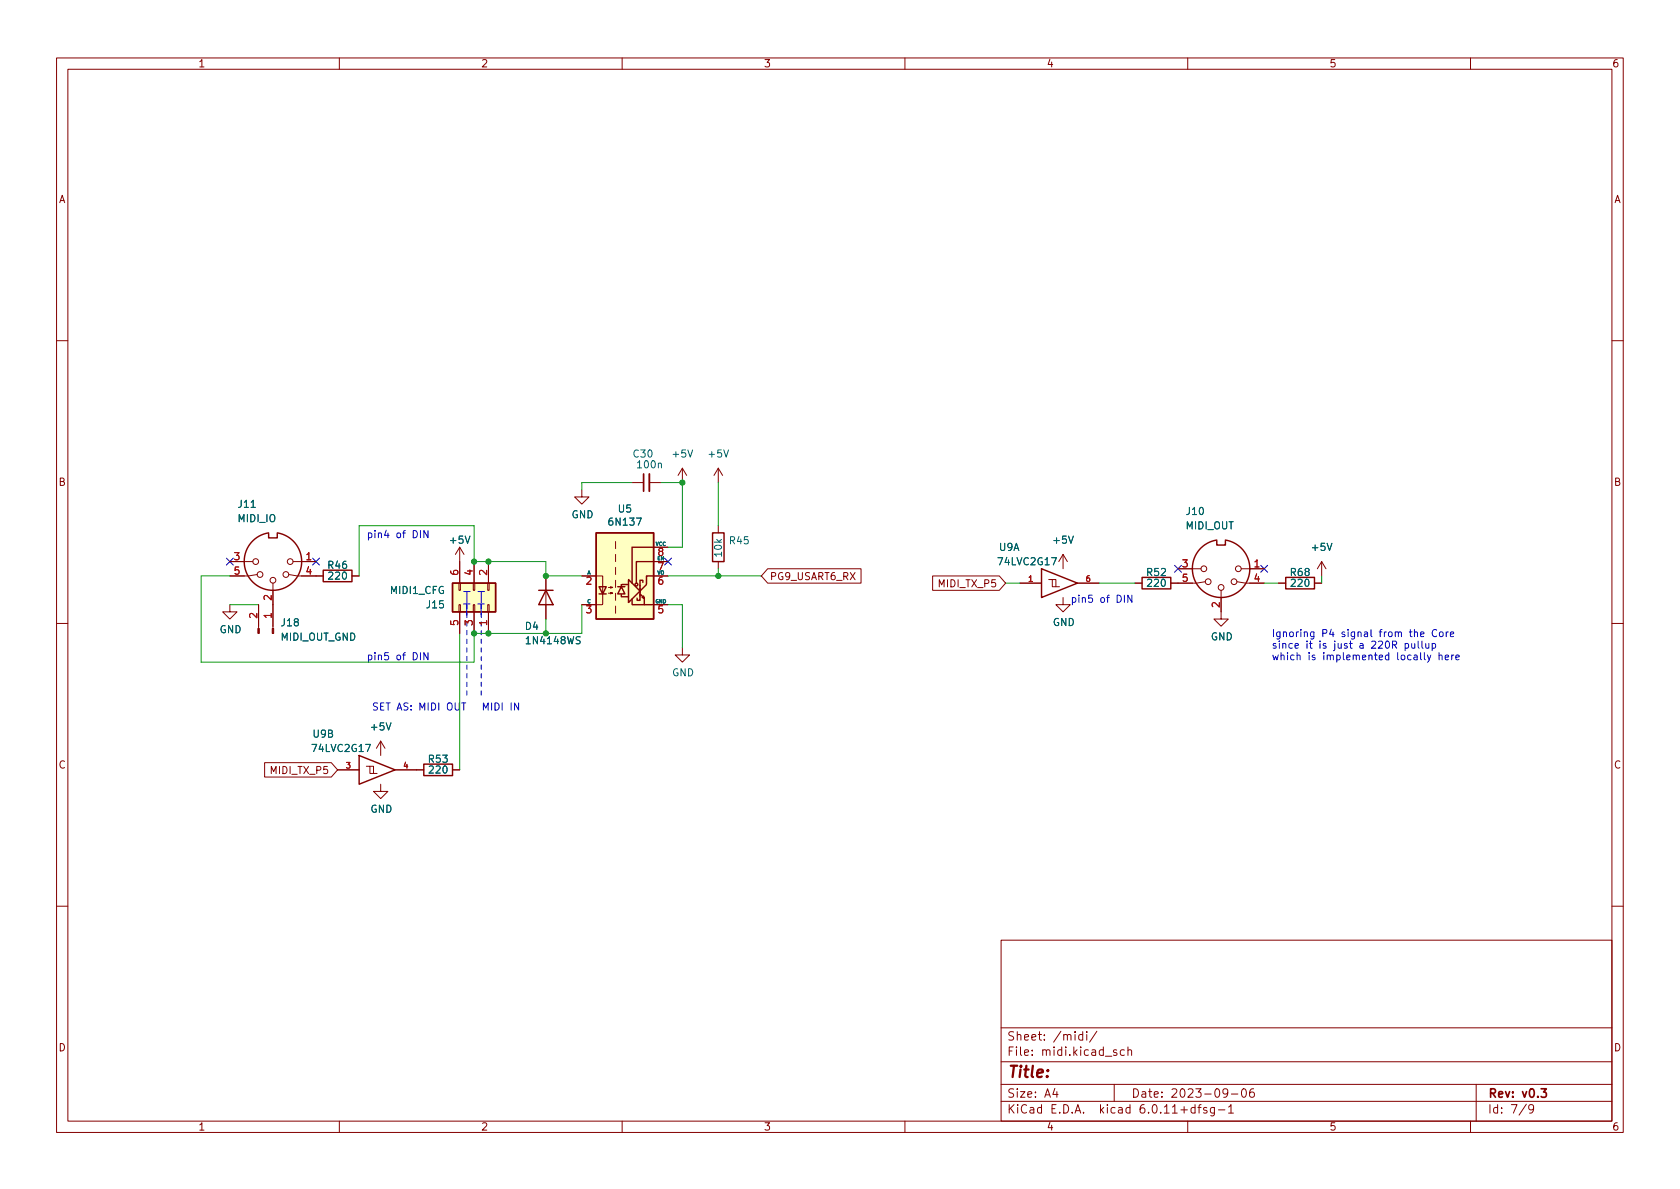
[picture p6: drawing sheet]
<svg xmlns="http://www.w3.org/2000/svg" width="297mm" height="210mm" viewBox="0 0 297 210" stroke-linecap="round" stroke-linejoin="round" font-family="sans-serif">
<g fill="none" stroke="#840000" stroke-width=".18">
<path d="M10 10.2h277v190.1h-277zM12 12.2h273v186.1h-273zM60 10.2v2M110 10.2v2M160 10.2v2M210 10.2v2M260 10.2v2M10 60.2h2M285 60.2h2M40.6 99.3h4.1M51.8 99.3h4.1M81.3 96.8l-.8 1.2"/>
<path d="M81.3 96.8v6.3M81.3 96.8l.7 1.2M83.8 99.3v3.8M86.4 99.3v3.8M102.9 86.6v1.3h1.2l-1.2 1.2-1.3-1.2h1.3M108.8 95.8v1.2M108.8 98v1.3M111.8 85.3h2M114.8 85.3h2M115.6 99.3h2.5M115.6 96.8h2.5M120.6 82.8l-.7 1.3"/>
<path d="M120.6 82.8v2.5M120.6 82.8l.8 1.3M127 82.8v2.5M127 93v1.2M127 99.3v1.3M127 82.8l-.8 1.3M127 82.8l.8 1.3M188 98l-.8 1.3M188 98v2.6M188 98l.7 1.3M233.7 99.3l-.8 1.3M233.7 99.3v2.5"/>
<path d="M233.7 99.3l.7 1.3M10 110.2h2M40.6 106.9v1.3h1.3l-1.3 1.3-1.2-1.3h1.2M45.5 101.6l-1.6 .2h-3.3M45.7 106.9v4.2M48.3 103.1v8M51.1 101.6l1.5 .2h4.5M62.2 101.8h1.3M81.2 103.1h.2v1.3h-.2zM81.3 108.2v3.8M83.7 103.1h.2v1.3h-.2zM83.8 108.2v3.8"/>
<path d="M86.2 103.1h.3v1.3h-.3zM86.4 108.2v3.8M96.5 101.8v7.7M102.9 101.8h3.7v5.1h-3.7M107.6 104.9h.7l-.4 .1v-.2l.4 .1M107.6 103.9h.7l-.4 .1v-.2l.4 .1M108.8 100.3v1.3M108.8 102.6v1.3M108.8 104.9v1.3M108.8 107.2v1.3M115.6 101.8h2.5M115.6 106.9h2.5"/>
<path d="M120.6 114.5v1.3h1.3l-1.3 1.3-1.2-1.3h1.2M135.7 100.6h16.5v2.5h-16.5l-1.1-1.3zM164.9 101.8h11.8l1.1 1.3-1.1 1.3h-11.8zM180.3 103.1h3.8M185.4 102.5h.7v1.3h1.2M186.1 102.5h.6v1.3M188 105.7v1.2h1.2l-1.2 1.3-1.3-1.3h1.3M190.5 103.1h3.8M200.7 103.1h1.2M208.3 100.6h4M213.1 102.9l-1.5 .2h-4.6M215.9 104.4v5.1h1.3l-1.3 1.2-1.3-1.2h1.3"/>
<path d="M218.7 102.9l1.5 .2h3.3M219.5 100.6h4M226.1 103.1h1.2M232.4 103.1h1.3M285 110.2h2M46.8 134.9h11.8l1.1 1.2-1.1 1.3h-11.8zM59.7 136.1h3.8M64.8 135.5h.6v1.3h1.3M65.4 135.5h.6v1.3M67.3 138.7v1.2h1.3l-1.3 1.3-1.3-1.3h1.3M67.3 131.1l-.8 1.2M67.3 131.1v2.5"/>
<path d="M67.3 131.1l.8 1.2M69.8 136.1h5.1M80 136.1h1.3M10 160.2h2M177 166.3h108v32h-108zM285 160.2h2M60 198.3v2M110 198.3v2M160 198.3v2M177 194.8h108M177 191.8h108M177 187.8h108"/>
<path d="M177 181.8h108M182.5 186.5v.1M182.5 185.7v.1M184.6 183.8v.1M184.6 183v.1M192.1 182.4v.2M192.1 182.9v1M193.9 182.4l-1.3 1.9M197 191.8v3M198.8 185.7l-.4-.1-.3 .3v.4l.1 .3h.6M199.4 185.8l.2-.2 .4 .1 .1 .9M199.4 185.1v1.5"/>
<path d="M210 198.3v2M215.4 196.3h1.2M217.2 195.8l.4-.5v1.5M217.2 196.8h.9M217.7 193.5h1.2M219.7 192.6l.2-.1a.81 .81 0 0 1 .5 .7 .81 .81 0 0 1-.3 .8h-.1a.81 .81 0 0 1-.6-.6 .81 .81 0 0 1 .3-.8zM221.6 192.5a.59 .59 0 0 0-.7 .7v.5l.2 .3h.4l.2-.1 .1-.5-.2-.2-.4-.1-.3 .3M260 198.3v2M261 191.8v6.5M271.2 196l-.3 .3h-.3l-.3-.3 .1-.6 .5-.1 .2 .2a.99 .99 0 0 1-.4 1.3h-.3"/>
<circle cx="45.2" cy="99.3" r=".51"/>
<circle cx="51.3" cy="99.3" r=".51"/>
<circle cx="46" cy="101.6" r=".51"/>
<circle cx="48.3" cy="102.6" r=".51"/>
<circle cx="50.5" cy="101.6" r=".51"/>
<circle cx="212.9" cy="100.6" r=".51"/>
<circle cx="213.6" cy="102.9" r=".51"/>
<circle cx="215.9" cy="103.9" r=".51"/>
<circle cx="218.2" cy="102.9" r=".51"/>
<circle cx="218.9" cy="100.6" r=".51"/>
</g>
<path d="M121.6 79.6l.4 1.2 .5-1.2M128 79.6l.4 1.2 .4-1.2M44.4 89.7h.7M82.2 94.8l.5 1.3 .4-1.3M112.5 91.6h.9l-.6 1.3M116.4 82l.2-.1 .3 .1v.7M185.9 98.6h.9l-.6 1.3M188.9 94.8l.5 1.3 .4-1.3M234.6 96.1l.5 1.2 .4-1.2M102.6 112.6h-.5l-.2 .1v.4l.6 .2 .1 .3-.3 .3-.4-.1M64.6 131.6h.9l-.5 1.3M68.3 127.8l.4 1.3 .4-1.3" fill="none" stroke="#006464" stroke-width=".18"/>
<g fill="none" stroke="#840000" stroke-width=".25">
<path d="M47.5 94.2a5.1 5.1 0 0 0-3.5 7.9 5.1 5.1 0 0 0 8.6 0 5.1 5.1 0 0 0-3.6-7.9M47.5 94.4v.7h1.5v-.7M105.4 94.2h10.2v15.3h-10.2zM115.6 96.8h-3.8v6.3M115.6 99.3h-3.1v3.8M126 94.2h2v5.1h-2zM215.1 95.5a5.1 5.1 0 0 0-4.3 5.1M215.1 95.6v.8h1.6v-.8M216.7 95.5a5.1 5.1 0 0 1 4.3 5.1M57.1 100.8h5.1v2.1h-5.1zM80 103.1h7.6v5.1h-7.6zM95.2 104.4h2.6"/>
<path d="M96.5 104.4l1.3 2.5h-2.6zM105.9 103.8h1.3l-.6 1.2zM105.9 105h1.3M109.2 103.8h1.3M109.9 105.2v.3h1.2M109.9 103.8l.6 1.2h-1.3zM111 103.4h-1.1v.4M111.1 102.5l2.1 2-2.1 2zM111.8 105.9v1h3.8M113.2 105.2v1h-.6v-.4M113.2 105l.7 .8-.1-.4-.3 .3 .4 .1v1.1M113.2 103.5v1.9"/>
<path d="M113.7 103v-.4h-.5v1M115.6 101.8h-1.3v1.6l-1 1M184.1 100.6l6.4 2.5-6.4 2.6zM201.9 102.1h5.1v2h-5.1zM210.8 100.6a5.1 5.1 0 0 0 5.1 5.1 5.1 5.1 0 0 0 5.1-5.1M227.3 102.1h5.1v2h-5.1zM63.5 133.6l6.3 2.5-6.3 2.6zM74.9 135.1h5.1v2.1h-5.1z"/>
<circle cx="112.5" cy="103.4" r=".25"/>
</g>
<g fill="#ffffc2" stroke="#ffffc2" stroke-width=".18">
<path d="M80 103.1h7.6v5.1h-7.6z"/>
<path d="M105.4 94.2h10.2v15.3h-10.2z"/>
</g>
<g fill="#840000" stroke="#840000" stroke-width=".18">
<path d="M45.6 111.1h.2v.9h-.2z"/>
<path d="M48.1 111.1h.3v.9h-.3z"/>
</g>
<path d="M116.4 99.5h.9l-.6 1.3M116.7 97.5l-.2-.2v-.2l.2-.1h.4l.1 .2-.1 .2-.5 .2-.1 .1v.4l.2 .1h.4l.1-.2v-.3l-.2-.2M103.7 107.1h.8l-.4 .5 .3 .1v.6l-.1 .1-.6-.1M103.8 102.2l.5-.2 .2 .4-.8 .9h.8M117.1 102l-.4 .1a.85 .85 0 0 0 0 1.2l.4-.1 .1-.4-.2-.3-.4 .1-.1 .2M117.1 107.1h-.6v.6l.2-.1 .4 .1 .1 .1-.1 .5-.1 .1-.5-.1" fill="none" stroke="#a90000" stroke-width=".18"/>
<path d="M114.8 83.8v3.1" fill="none" stroke="#840000" stroke-width=".33"/>
<path d="M113.8 83.8v3.1" fill="none" stroke="#840000" stroke-width=".3"/>
<g fill="none" stroke="#0000c2" stroke-width=".18">
<path d="M68.3 93.8l-.3 .9h.8M68.7 115.4h-.6l-.1 .6 .2-.1 .4 .1 .1 .1v.5l-.2 .1-.5-.1M193.1 105.2h-.6v.7l.1-.2 .5 .1 .1 .2-.1 .4-.2 .1-.4-.1M229 114.2l.6-.1-.1-.3h-.3l-.2 .2v.6h.5M229.3 116l.2-.2 .3 .1 .1 .8M232.3 111.7v1.1l-.2 .2h-.3M232.3 111.8l-.4-.1-.2 .3 .1 .5h.5M242.4 111.3v1.1l.2 .2M245.5 115.9l-.3-.1-.3 .3 .2 .5h.4M245.5 115.4v1.3M248.5 113.8h.3l.3 .2-.2 .6h-.4M248.5 113.8v1.3"/>
<path d="M253 115.8l-.4 1.2-.2 .1"/>
</g>
<path d="M82.5 106.9v16.5M85.1 106.9v16.5" fill="none" stroke="#0000c2" stroke-width=".18" stroke-dasharray=".8 .8"/>
<g fill="none" stroke="#009600" stroke-width=".18">
<path d="M111.8 85.3h-8.9v1.3M116.8 85.3h3.8v11.5h-2.5M127 85.3v7.7M40.6 101.8h-5v15.3h48.2v-5.1h19.1v-5.1M40.6 106.9h5.1M63.5 101.8v-8.8h20.3v6.3h12.7v2.5h6.4M81.3 112v24.1M96.5 109.5v2.5M118.1 106.9h2.5v7.6M118.1 101.8h16.5M127 100.6v1.2M177.8 103.1h2.5"/>
<path d="M194.3 103.1h6.4M223.5 103.1h2.6M233.7 101.8v1.3"/>
</g>
<path d="M40 98.7l1.2 1.2M41.2 98.7l-1.2 1.2M55.3 98.7l1.2 1.2M56.5 98.7l-1.2 1.2M117.5 98.7l1.2 1.2M118.7 98.7l-1.2 1.2M207.7 100l1.2 1.2M208.9 100l-1.2 1.2M222.9 100l1.2 1.2M224.1 100l-1.2 1.2" fill="none" stroke="#000084" stroke-width=".18"/>
<g fill="#009600" stroke="#009600" stroke-width=".18">
<circle cx="86.4" cy="99.3" r=".46"/>
<circle cx="86.4" cy="112" r=".46"/>
<circle cx="96.5" cy="112" r=".46"/>
<circle cx="96.5" cy="101.8" r=".46"/>
<circle cx="120.6" cy="85.3" r=".46"/>
<circle cx="127" cy="101.8" r=".46"/>
<circle cx="83.8" cy="99.3" r=".46"/>
<circle cx="83.8" cy="112" r=".46"/>
</g>
<g font-size="2.8" fill="#0000c2">
<text x="81.7" y="106.7">T T</text>
<text x="81.7" y="108.9">T</text>
<text x="84.2" y="108.9">T</text>
</g>
<text font-size="2.8" fill="#840000" x="178" y="191.2">Title:</text>
<g font-size="2.1" fill="#840000">
<text x="178" y="184.5">Sheet:</text>
<text x="186.2" y="184.5">/midi/</text>
<text x="178" y="187.2">File:</text>
<text x="184.4" y="187.2">midi.kicad_sch</text>
<text x="178" y="197.4">KiCad</text>
<text x="178" y="194.6">Size:</text>
<text x="184.7" y="194.6">A4</text>
<text x="185.7" y="197.4">E.D.A.</text>
<text x="194.6" y="197.4">kicad</text>
<text x="200" y="194.6">Date:</text>
<text x="201.8" y="197.4">6.0.11+dfsg-1</text>
<text x="207" y="194.6">2023-09-06</text>
<text x="263" y="194.6">Rev:</text>
<text x="263" y="197.4">Id:</text>
<text x="267.1" y="197.4">7/9</text>
<text x="269.1" y="194.6">v0.3</text>
</g>
<g font-size="1.8" fill="#840000">
<text x="35" y="12.3">1</text>
<text x="85" y="12.3">2</text>
<text x="135" y="12.3">3</text>
<text x="185" y="12.3">4</text>
<text x="235" y="12.3">5</text>
<text x="285" y="12.3">6</text>
<text x="10.4" y="36.3">A</text>
<text x="285.4" y="36.3">A</text>
<text x="10.3" y="86.3">B</text>
<text x="285.3" y="86.3">B</text>
<text x="136" y="103">PG9_USART6_RX</text>
<text x="165.7" y="104.2">MIDI_TX_P5</text>
<text x="10.3" y="136.3">C</text>
<text x="47.6" y="137.3">MIDI_TX_P5</text>
<text x="285.3" y="136.3">C</text>
<text x="10.3" y="186.3">D</text>
<text x="285.3" y="186.3">D</text>
<text x="35" y="200.3">1</text>
<text x="85" y="200.3">2</text>
<text x="135" y="200.3">3</text>
<text x="185" y="200.3">4</text>
<text x="235" y="200.3">5</text>
<text x="285" y="200.3">6</text>
</g>
<g font-size="1.8" fill="#006464">
<text x="111.8" y="81.3">C30</text>
<text x="112.4" y="83.2">100n</text>
<text x="118.6" y="81.3">+5V</text>
<text x="125" y="81.3">+5V</text>
<text x="41.9" y="90.2">J11</text>
<text x="41.9" y="92.7">MIDI_IO</text>
<text x="101" y="92">GND</text>
<text x="107.3" y="93.3">6N137</text>
<text x="109.1" y="91">U5</text>
<text x="209.6" y="91.4">J10</text>
<text x="209.6" y="94">MIDI_OUT</text>
<text x="57.8" y="101">R46</text>
<text x="79.3" y="96.5">+5V</text>
<text x="128" y="98.7" transform="rotate(-90 128 98.7)">10k</text>
<text x="128.8" y="96.6">R45</text>
<text x="176.2" y="100.3">74LVC2G17</text>
<text x="176.5" y="97.8">U9A</text>
<text x="185.9" y="96.5">+5V</text>
<text x="231.7" y="97.8">+5V</text>
<text x="57.8" y="102.9">220</text>
<text x="68.8" y="105.4">MIDI1_CFG</text>
<text x="75.2" y="108">J15</text>
<text x="202.5" y="102.2">R52</text>
<text x="202.6" y="104.1">220</text>
<text x="227.9" y="102.2">R68</text>
<text x="228" y="104.1">220</text>
<text x="38.8" y="112.3">GND</text>
<text x="49.5" y="111.1">J18</text>
<text x="49.5" y="113.7">MIDI_OUT_GND</text>
<text x="92.7" y="111.8">D4</text>
<text x="186.1" y="111.1">GND</text>
<text x="214" y="113.6">GND</text>
<text x="92.7" y="114.3">1N4148WS</text>
<text x="118.8" y="120">GND</text>
<text x="55.2" y="130.8">U9B</text>
<text x="65.3" y="129.5">+5V</text>
<text x="54.9" y="133.4">74LVC2G17</text>
<text x="75.5" y="135.3">R53</text>
<text x="75.6" y="137.2">220</text>
<text x="65.4" y="144.1">GND</text>
</g>
<g font-size="1.8" fill="#0000c2">
<text x="64.8" y="95.1">pin4</text>
<text x="70" y="95.1">of</text>
<text x="73" y="95.1">DIN</text>
<text x="189.2" y="106.6">pin5</text>
<text x="194.5" y="106.6">of</text>
<text x="197.5" y="106.6">DIN</text>
<text x="224.8" y="112.6">Ignoring</text>
<text x="233.7" y="112.6">P4</text>
<text x="237.3" y="112.6">signal</text>
<text x="244.1" y="112.6">from</text>
<text x="249.6" y="112.6">the</text>
<text x="253.7" y="112.6">Core</text>
<text x="64.8" y="116.7">pin5</text>
<text x="70" y="116.7">of</text>
<text x="73" y="116.7">DIN</text>
<text x="224.8" y="114.7">since</text>
<text x="224.8" y="116.7">which</text>
<text x="230.9" y="114.7">it</text>
<text x="231.2" y="116.7">is</text>
<text x="233.3" y="114.7">is</text>
<text x="234" y="116.7">implemented</text>
<text x="236.1" y="114.7">just</text>
<text x="240.7" y="114.7">a</text>
<text x="243" y="114.7">220R</text>
<text x="247.2" y="116.7">locally</text>
<text x="249" y="114.7">pullup</text>
<text x="254.7" y="116.7">here</text>
<text x="65.7" y="125.6">SET AS: MIDI</text>
<text x="79.2" y="125.6">OUT</text>
<text x="85.1" y="125.6">MIDI</text>
<text x="90.1" y="125.6">IN</text>
</g>
<g font-size="1.8" fill="#a90000">
<text x="41.2" y="99.1">3</text>
<text x="41.2" y="101.6">5</text>
<text x="53.9" y="99.1">1</text>
<text x="53.9" y="101.6">4</text>
<text x="81" y="101.9" transform="rotate(-90 81 101.9)">6</text>
<text x="83.6" y="101.9" transform="rotate(-90 83.6 101.9)">4</text>
<text x="86.1" y="101.9" transform="rotate(-90 86.1 101.9)">2</text>
<text x="208.9" y="100.3">3</text>
<text x="221.6" y="100.3">1</text>
<text x="48" y="106.3" transform="rotate(-90 48 106.3)">2</text>
<text x="208.9" y="102.9">5</text>
<text x="215.6" y="107.6" transform="rotate(-90 215.6 107.6)">2</text>
<text x="221.6" y="102.9">4</text>
<text x="45.5" y="109.5" transform="rotate(-90 45.5 109.5)">2</text>
<text x="48" y="109.5" transform="rotate(-90 48 109.5)">1</text>
<text x="81" y="110.8" transform="rotate(-90 81 110.8)">5</text>
<text x="83.6" y="110.8" transform="rotate(-90 83.6 110.8)">3</text>
<text x="86.1" y="110.8" transform="rotate(-90 86.1 110.8)">1</text>
</g>
<g font-size="1.4" fill="#a90000">
<text x="181.7" y="102.9">1</text>
<text x="191.8" y="102.9">6</text>
<text x="61" y="135.9">3</text>
<text x="71.2" y="135.9">4</text>
</g>
<g font-size=".9" fill="#006464">
<text x="103.8" y="101.6">A</text>
<text x="115.9" y="96.5">VCC</text>
<text x="116.1" y="99.1">EN</text>
<text x="116.2" y="101.6">VO</text>
<text x="103.7" y="106.7">C</text>
<text x="115.8" y="106.7">GND</text>
</g>
</svg>
